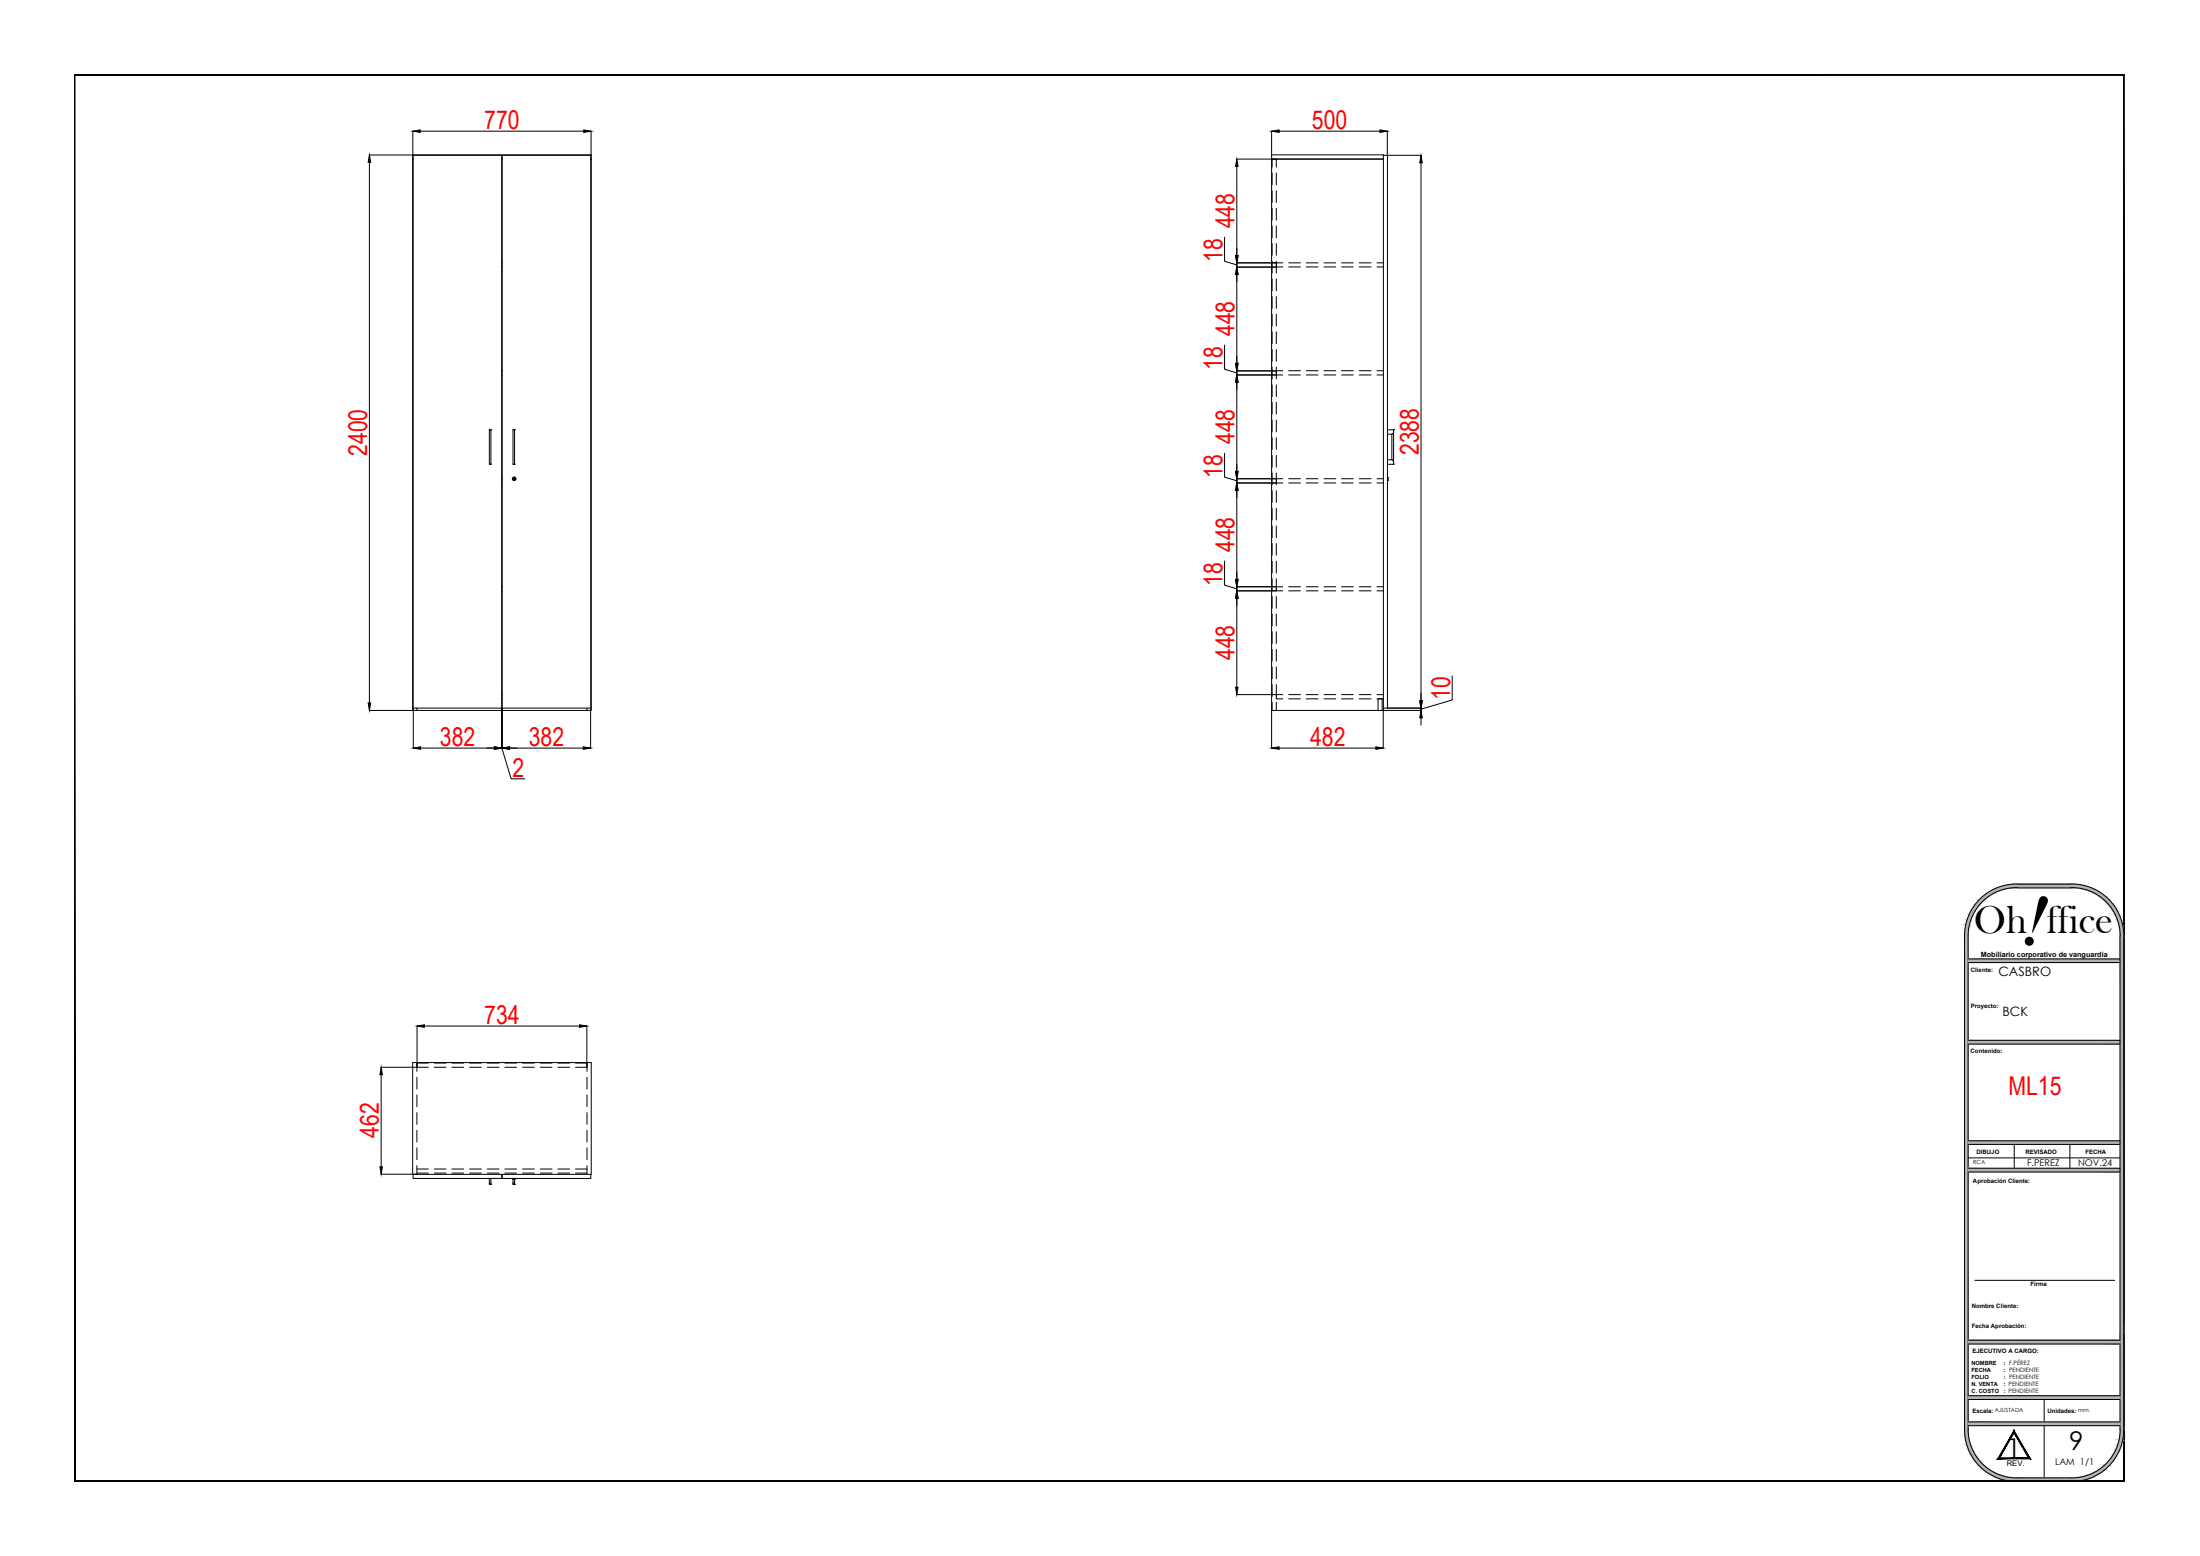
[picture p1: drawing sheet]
<svg xmlns="http://www.w3.org/2000/svg" width="594mm" height="420mm" viewBox="0 0 594 420" stroke-linecap="round" stroke-linejoin="round" font-family="sans-serif">
<g fill="#000" stroke="#000" stroke-width=".27">
<path d="M20 20.1v.2l553.6-.2zM20 20.3l553.6-.2v.2z"/>
<path d="M543.9 386.3v.6l4.4 7zM543.9 386.9l4.4 7-.6-.3zM539.4 393.9h8.9l-.6-.3zM539.4 393.9l.6-.3h7.7zM543.9 386.3l-4.5 7.6 .6-.3zM543.9 386.3v.6l-3.9 6.7z"/>
<path d="M20 400h553.6l-.2-.2zM20 400l.2-.2h553.2zM20 20.1v379.9l.2-.2zM20 20.1l.2 .2v379.5zM20 20.1l.2 .2 553.4-.2zM20.2 20.3l553.4-.2-.2 .2zM573.6 20.1l-.2 .2 .2 379.7zM573.4 20.3l.2 379.7-.2-.2z"/>
<path d="M20 400h553.6v-.2zM20 399.8h553.6l-553.6 .2z"/>
</g>
<g fill="none" stroke="#000" stroke-width=".27">
<path d="M544.9 239.8h14.2M544.9 238.7h14.2M544.9 239.7a13 13 0 0 0-13.4 13v133.4M544.9 238.7a14 14 0 0 0-14.4 14v133.4a13.9 13.9 0 0 0 14.4 13.9h14.2a14 14 0 0 0 14.4-13.9v-133.4a14 14 0 0 0-14.4-14M559.1 239.7a13 13 0 0 1 13.4 13M531.5 258.9h41v1h-41M572.5 252.7v133.4M531.5 280.9h41v1h-41M531.5 308h41v1h-41M531.5 315.5h41v1h-41M531.5 312.7h41M543.9 309v6.5"/>
<path d="M558.9 309v6.5M533.3 345.7h37.7M531.5 376.9h41M531.5 377.9h41M531.5 361.9h41M531.5 362.9h41M552 377.9v6M531.5 386a13 13 0 0 0 13.4 13.1h14.2M531.5 385h41M531.5 383.9h41M552 385v14.1M572.5 386a13 13 0 0 1-13.4 13.1"/>
</g>
<g fill="#b3b3b3" stroke="#b3b3b3" stroke-width=".27">
<path d="M544.9 238.7l15.6 .1zM543.4 238.8h17.1z"/>
<path d="M543.4 238.8l18.6 .2-1.5-.2zM541.9 239l1.5-.2 18.6 .2z"/>
<path d="M541.9 239l21.6 .3-1.5-.3zM540.5 239.3l1.4-.3 21.6 .3z"/>
<path d="M540.5 239.3l24.2 .5-1.2-.5zM539.3 239.8l1.2-.5 24.2 .5z"/>
<path d="M559.1 239.8h5.6zM559.1 239.8h5.6z"/>
<path d="M539.3 239.8h5.6zM539.2 239.8h4.3z"/>
<path d="M560.5 239.8h4.4zM560.5 239.8h4.4z"/>
<path d="M539.2 239.8h4.3zM539.1 239.8h4z"/>
<path d="M560.8 239.8l4.4 .1zM560.8 239.8l4.4 .1z"/>
<path d="M539.1 239.8h4zM538.8 239.9h3.3z"/>
<path d="M561.8 239.9l4 .4-.6-.4zM561.8 239.9l4 .4h-2.6z"/>
<path d="M538.8 239.9l2 .4 1.3-.4zM538.1 240.3l.7-.4 2 .4z"/>
<path d="M563.2 240.3l3 .2-.4-.2zM563.2 240.3l3 .2h-2.5z"/>
<path d="M538.1 240.3l2.1 .2 .6-.2zM537.7 240.5l.4-.2 2.1 .2z"/>
<path d="M563.7 240.5l2.9 .2-.4-.2zM563.7 240.5l2.9 .2h-2.1z"/>
<path d="M537.7 240.5l1.8 .2 .7-.2zM537.3 240.7l.4-.2 1.8 .2z"/>
<path d="M564.5 240.7l3 .5-.9-.5zM564.5 240.7l3 .5h-1.9z"/>
<path d="M537.3 240.7l1.1 .5 1.1-.5zM536.5 241.2l.8-.5 1.1 .5z"/>
<path d="M565.6 241.2l2 .1zM565.6 241.2l2 .1z"/>
<path d="M536.5 241.2h1.9zM536.3 241.3h1.9z"/>
<path d="M565.8 241.3l2.8 .8-1-.8zM565.8 241.3l2.8 .8h-1.7z"/>
<path d="M536.3 241.3l.8 .8 1.1-.8zM535.4 242.1l.9-.8 .8 .8z"/>
<path d="M566.9 242.1l1.8 .1zM566.9 242.1l1.8 .1z"/>
<path d="M535.4 242.1h1.7zM535.3 242.2h1.6z"/>
<path d="M567.1 242.2l2.3 .7-.7-.7zM567.1 242.2l2.3 .7h-1.4z"/>
<path d="M535.3 242.2l.7 .7 .9-.7zM535.3 242.2l.7 .7h-1.5z"/>
<path d="M568 242.9l1.7 .3-.3-.3zM568 242.9l1.7 .3h-1.4z"/>
<path d="M534.5 242.9l1.2 .3 .3-.3zM534.5 242.9l1.2 .3h-1.5z"/>
<path d="M568.3 243.2l2 .7-.6-.7zM568.3 243.2l2 .7h-1.3z"/>
<path d="M534.2 243.2l.7 .7 .8-.7zM534.2 243.2l.7 .7h-1.2z"/>
<path d="M569 243.9l1.7 .5-.4-.5zM569 243.9l1.7 .5h-1.3z"/>
<path d="M533.7 243.9l.9 .5 .3-.5zM533.7 243.9l.9 .5h-1.4z"/>
<path d="M569.4 244.4l1.7 .6-.4-.6zM569.4 244.4l1.7 .6h-1.2z"/>
<path d="M533.2 244.4l.8 .6 .6-.6zM533.2 244.4l.8 .6h-1.1z"/>
<path d="M569.9 245l1.6 .6-.4-.6zM569.9 245l1.6 .6h-1.2z"/>
<path d="M532.9 245l.7 .6 .4-.6zM532.9 245l.7 .6h-1.2z"/>
<path d="M570.3 245.6l1.5 .5-.3-.5zM570.3 245.6l1.5 .5h-1.1z"/>
<path d="M532.4 245.6l.9 .5 .3-.5zM532.4 245.6l.9 .5h-1.2z"/>
<path d="M570.7 246.1l1.5 .9-.4-.9zM570.7 246.1l1.5 .9h-1.1z"/>
<path d="M532.1 246.1l.8 .9 .4-.9zM532.1 246.1l.8 .9h-1.2z"/>
<path d="M571.1 247l1.3 .3-.2-.3zM571.1 247l1.3 .3h-1.1z"/>
<path d="M531.7 247l1 .3 .2-.3zM531.7 247l1 .3h-1.1z"/>
<path d="M571.3 247.3l1.5 1-.4-1zM571.3 247.3l1.5 1h-1.1z"/>
<path d="M531.6 247.3l.7 1 .4-1zM531.6 247.3l.7 1h-1.1z"/>
<path d="M571.7 248.3l1.2 .4-.1-.4zM571.7 248.3l1.2 .4h-1.1z"/>
<path d="M531.2 248.3l.9 .4 .2-.4zM531.2 248.3l.9 .4h-1z"/>
<path d="M571.8 248.7l1.4 1.1-.3-1.1zM571.8 248.7l1.4 1.1h-1.1z"/>
<path d="M531.1 248.7l.7 1.1 .3-1.1zM531.1 248.7l.7 1.1h-1z"/>
<path d="M572.1 249.8l1.1 .2v-.2zM572.1 249.8l1.1 .2h-1z"/>
<path d="M530.8 249.8l1 .2v-.2zM530.8 249.8l1 .2h-1.1z"/>
<path d="M572.2 250l1.2 1.2-.2-1.2zM572.2 250l1.2 1.2h-1z"/>
<path d="M530.7 250l.9 1.2 .2-1.2zM530.7 250l.9 1.2h-1z"/>
<path d="M572.4 251.2l1 .2zM572.4 251.2l1 .2z"/>
<path d="M530.6 251.2l1 .2zM530.6 251.2l1 .2z"/>
<path d="M572.4 251.4l1.1 1.3-.1-1.3zM572.4 251.4l1.1 1.3h-1z"/>
<path d="M530.5 251.4l1 1.3 .1-1.3zM530.5 251.4l1 1.3h-1z"/>
<path d="M572.5 252.7l1 107.5v-107.5zM572.5 252.7l1 107.5h-1z"/>
<path d="M530.5 252.7l1 107.5v-107.5zM530.5 252.7l1 107.5h-1z"/>
<path d="M572.5 360.2l1 25.9v-25.9zM572.5 360.2l1 25.9h-1z"/>
<path d="M530.5 360.2l1 25.9v-25.9zM530.5 360.2l1 25.9h-1z"/>
<path d="M572.5 386.1l.9 1.4 .1-1.4zM572.5 386.1l.9 1.4h-1z"/>
<path d="M530.5 386.1l1.1 1.4-.1-1.4zM530.5 386.1l1.1 1.4h-1.1z"/>
<path d="M572.4 387.5h1zM572.4 387.5h1z"/>
<path d="M530.5 387.5h1.1zM530.5 387.5h1.1z"/>
<path d="M572.4 387.5l.8 1.3 .2-1.3zM572.4 387.5l.8 1.3h-1z"/>
<path d="M530.6 387.5l1.2 1.3-.2-1.3zM530.6 387.5l1.2 1.3h-1.1z"/>
<path d="M572.2 388.8l1 .2v-.2zM572.2 388.8l1 .2h-1.1z"/>
<path d="M530.7 388.8l1.1 .2v-.2zM530.7 388.8l1.1 .2h-1z"/>
<path d="M572.1 389l.8 1.2 .3-1.2zM572.1 389l.8 1.2h-1.1z"/>
<path d="M530.8 389l1.3 1.2-.3-1.2zM530.8 389l1.3 1.2h-1z"/>
<path d="M571.8 390.2l1 .3 .1-.3zM571.8 390.2l1 .3h-1.1z"/>
<path d="M531.1 390.2l1.2 .3-.2-.3zM531.1 390.2l1.2 .3h-1.1z"/>
<path d="M571.7 390.5l.7 .9 .4-.9zM571.7 390.5l.7 .9h-1.1z"/>
<path d="M531.2 390.5l1.5 .9-.4-.9zM531.2 390.5l1.5 .9h-1.1z"/>
<path d="M571.3 391.4l.9 .5 .2-.5zM571.3 391.4l.9 .5h-1.1z"/>
<path d="M531.6 391.4l1.3 .5-.2-.5zM531.6 391.4l1.3 .5h-1.2z"/>
<path d="M571.1 391.9l.7 .8 .4-.8zM571.1 391.9l.7 .8h-1.1z"/>
<path d="M531.7 391.9l1.6 .8-.4-.8zM531.7 391.9l1.6 .8h-1.2z"/>
<path d="M570.7 392.7l.8 .5 .3-.5zM570.7 392.7l.8 .5h-1.2z"/>
<path d="M532.1 392.7l1.5 .5-.3-.5zM532.1 392.7l1.5 .5h-1.2z"/>
<path d="M570.3 393.2l.8 .6 .4-.6zM570.3 393.2l.8 .6h-1.2z"/>
<path d="M532.4 393.2l1.6 .6-.4-.6zM532.4 393.2l1.6 .6h-1.1z"/>
<path d="M569.9 393.8l.8 .6 .4-.6zM569.9 393.8l.8 .6h-1.3z"/>
<path d="M532.9 393.8l1.7 .6-.6-.6zM532.9 393.8l1.7 .6h-1.4z"/>
<path d="M569.4 394.4l.9 .5 .4-.5zM569.4 394.4l.9 .5h-1.3z"/>
<path d="M533.2 394.4l1.7 .5-.3-.5zM533.2 394.4l1.7 .5h-1.2z"/>
<path d="M569 394.9l.7 .7 .6-.7zM568.3 395.6l.7-.7 .7 .7z"/>
<path d="M533.7 394.9l2 .7-.8-.7zM533.7 394.9l2 .7h-1.5z"/>
<path d="M568.3 395.6l1.1 .2 .3-.2zM568 395.8l.3-.2 1.1 .2z"/>
<path d="M534.2 395.6l1.8 .2-.3-.2zM534.2 395.6l1.8 .2h-1.5z"/>
<path d="M568 395.8l.7 .8 .7-.8zM567.1 396.6l.9-.8 .7 .8z"/>
<path d="M534.5 395.8l2.4 .8-.9-.8zM534.5 395.8l2.4 .8h-1.6z"/>
<path d="M567.1 396.6h1.6zM567.1 396.6l1.5 .1h-1.7z"/>
<path d="M535.3 396.6l1.8 .1zM535.3 396.6l1.8 .1z"/>
<path d="M566.9 396.7l.7 .8 1-.8zM565.8 397.5l1.1-.8 .7 .8z"/>
<path d="M535.4 396.7l2.8 .8-1.1-.8zM535.4 396.7l2.8 .8h-1.9z"/>
<path d="M565.8 397.5h1.8zM565.6 397.5h1.9z"/>
<path d="M536.3 397.5h2.1zM536.3 397.5h2.1z"/>
<path d="M565.6 397.5l1 .5 .9-.5zM564.5 398l1.1-.5 1 .5z"/>
<path d="M536.5 397.5l3 .5-1.1-.5zM536.5 397.5l3 .5h-2.2z"/>
<path d="M564.5 398l1.7 .3 .4-.3zM563.7 398.3l.8-.3 1.7 .3z"/>
<path d="M537.3 398l2.9 .3-.7-.3zM537.3 398l2.9 .3h-2.5z"/>
<path d="M563.7 398.3l2.1 .2 .4-.2zM563.2 398.5l.5-.2 2.1 .2z"/>
<path d="M537.7 398.3l3.1 .2-.6-.2zM537.7 398.3l3.1 .2h-2.7z"/>
<path d="M563.2 398.5l2 .4 .6-.4zM561.8 398.9l1.4-.4 2 .4z"/>
<path d="M538.1 398.5l4 .4-1.3-.4zM538.1 398.5l4 .4h-3.3z"/>
<path d="M561.8 398.9h3.4zM560.8 399h4.1z"/>
<path d="M538.8 398.9l4.3 .1zM538.8 398.9l4.3 .1z"/>
<path d="M560.8 399h4.1zM560.5 399h4.2z"/>
<path d="M539.1 399h4.4zM539.1 399h4.4z"/>
<path d="M560.5 399h4.2zM559.1 399.1h5.6z"/>
<path d="M539.2 399l5.7 .1zM539.2 399l5.7 .1z"/>
<path d="M539.3 399.1l24.2 .4 1.2-.4zM539.3 399.1l24.2 .4h-23z"/>
<path d="M540.5 399.5l21.5 .3 1.5-.3zM540.5 399.5l21.5 .3h-20.1z"/>
<path d="M541.9 399.8l18.6 .2 1.5-.2zM541.9 399.8l18.6 .2h-17.1z"/>
<path d="M543.4 400h17.1zM543.4 400h15.7z"/>
<path d="M531.5 308l41 1v-1zM531.5 308l41 1h-41z"/>
<path d="M531.5 383.9l41 1.1v-1.1zM531.5 383.9l41 1.1h-41z"/>
<path d="M531.5 315.5l41 1v-1zM531.5 315.5l41 1h-41z"/>
<path d="M531.5 376.9l41 1v-1zM531.5 376.9l41 1h-41z"/>
<path d="M531.5 280.9l41 1v-1zM531.5 280.9l41 1h-41z"/>
<path d="M531.5 258.9l41 1v-1zM531.5 258.9l41 1h-41z"/>
<path d="M531.5 361.9l41 1v-1zM531.5 361.9l41 1h-41z"/>
</g>
<g fill="none" stroke="#000" stroke-width=".27">
<path d="M111.5 35.4v6.5h-11.7M113.5 35.4h44.1M159.6 35.4v6.5M343.4 35.4v6.5M345.4 35.4h27.2M374.6 35.4v6.5h9.1M99.8 43.8v146M334 44.9v24.1M334 43h10.6M383.7 44v145.2M330.7 64v6.6l3.3 .9M334 72.1v-1.1v1.1"/>
<path d="M334 74.1v24M334 72.1h10.6M334 71h10.6M330.7 93.2v6.5l3.3 1M334 101.2v-1.1v1.1M334 103.2v24.1M334 101.2h10.6M334 100.1h10.6M330.7 122.4v6.4l3.3 1M334 130.4v-1.1v1.1M334 132.4v24M334 130.4h10.6"/>
<path d="M334 129.3h10.6M330.7 151.5v6.5l3.3 1M334 159.5v-1.1v1.1M334 159.5h10.6M334 158.4h10.6M334 161.6v24M99.8 191.8h11.7M111.6 191.2v10.8M135.5 191.2v10.8M135.6 191.2v10.8M159.5 191.2v10.8M334 187.6h10.6"/>
<path d="M343.4 191.8v10.2M374.6 191.2h9.1M383.7 191.2v.6v-.6M383.7 191.8h-10.2v10.2M383.7 193.8v2M392.1 182.5v6.5l-8.4 2.5M113.6 202h19.9M135.5 202h.1M135.5 202l2.5 8.3h3.7M137.6 202h19.9M345.4 202h26.1M112.6 277.1v11.1h-9.7"/>
<path d="M114.6 277.1h41.9M158.5 277.1v11.1M102.9 290.2v24.9M102.9 317.1h9.7"/>
</g>
<g fill="#000" stroke="#000" stroke-width=".27">
<path d="M111.5 35.4l2-.3v.7zM157.6 35.1l2 .3-2 .4zM343.4 35.4l2-.3v.7zM372.6 35.1l2 .3-2 .4zM99.8 41.9l.3 1.9h-.7zM334 43l.3 1.9h-.7zM383.7 41.9l.4 2.1h-.7zM334 72.1l.3 2h-.7zM333.6 69h.7l-.3 2zM333.6 98.1h.7l-.3 2zM334 101.2l.3 2h-.7zM334 130.4l.3 2h-.7z"/>
<path d="M333.6 127.3h.7l-.3 2zM333.6 156.4h.7l-.3 2zM334 159.5l.3 2.1h-.7zM99.4 189.8h.7l-.3 2zM333.6 185.6h.7l-.3 2zM383.4 189.2h.7l-.4 2zM383.7 191.8l.4 2h-.7zM111.6 202l2-.3v.6zM133.5 201.7l2 .3-2 .3zM135.6 202l2-.3v.6zM157.5 201.7l2 .3-2 .3zM343.4 202l2-.3v.6z"/>
<path d="M371.5 201.7l2 .3-2 .3zM112.6 277.1l2-.4v.7zM156.5 276.7l2 .4-2 .3zM102.9 288.2l.4 2h-.7zM102.6 315.1h.7l-.4 2z"/>
</g>
<!-- layer: MD_Visible -->
<g fill="none" stroke="#000" stroke-width=".27">
<path d="M111.4 41.8h48.3v150h-48.3zM111.4 43h.2M111.6 41.9h23.9v149.3h-23.9zM135.5 43h.1M135.6 41.9h23.9v149.3h-23.9zM159.5 43h.2M343.4 43h30.2M343.4 41.8h30.2v150h-30.2zM373.6 41.9h1.1v149.3h-1.1M135.5 72.1h.1M135.5 71h.1M132.1 116.1v9.2"/>
<path d="M132.2 116.1h.1M132.2 116.1h.4M132.6 116.1h.1M132.6 116.1v9.2M135.5 101.2h.1M135.5 100.1h.1M138.5 116.1v9.2M138.6 116.1h.1M138.6 116.1h.4M139 116.1h.1M139 116.1v9.2M374.7 116.1h1.6"/>
<path d="M374.7 117.2h1.1M375.8 117.2v6.9M376.1 117l-.3 .2M376.3 116.1h.1M376.3 116.1v9.2M132.2 125.3h.1M132.2 125.4h.3M132.5 125.3h.1M135.5 130.4h.1M135.5 129.3h.1M138.6 125.3h.1M138.6 125.4h.3"/>
<path d="M138.7 129.1l.1-.1 .1 .2M138.7 129.4h.1M138.7 129.2h.1M138.7 129.2v.1M138.8 129.4h.1M138.8 129.5v.1M138.8 129.4v.1M138.9 129.2h.1M138.9 129.4h.1M138.9 129.4l-.1 .2M138.9 125.3h.1M138.9 129.3h.1"/>
<path d="M374.7 128.8v1M374.7 125.4h1.6M374.7 124.1h1.1M374.7 128.9v.8M374.7 128.9h.1M374.7 129.7h.1M375.8 124.1l.3 .3M376.3 125.3h.1M135.5 159.5h.1M135.5 158.4h.1M112.6 191.2v.6M135.5 188.7h.1"/>
<path d="M135.5 187.6h.1M158.5 191.2v.6M111.4 286.9h48.3v30.2h-48.3zM111.6 317.1v1.1h23.9v-1.1M132.1 318.2v1.6M132.2 319.8h.1M132.5 319.8h.1M132.6 319.8l-.4 .1M132.6 319.8h.1M132.6 318.2v1.6M135.6 317.1v1.1h23.9v-1.1M138.4 318.2v.1"/>
<path d="M138.4 318.3h.1M138.5 318.2v1.6M138.6 319.8h.1M139 319.8l-.4 .1M139 319.8h.1M139 318.2v1.6M139.2 318.3h.1M139.3 318.2l-.3 .1h.2"/>
<circle cx="138.8" cy="129.3" r=".4"/>
<circle cx="138.8" cy="129.3" r=".49"/>
</g>
<!-- layer: MD_Hidden -->
<g fill="none" stroke="#000" stroke-width=".27">
<path d="M343.5 43v2.2M343.5 46.7v3.2M343.5 51.5v3.2M343.5 56.2v3.2M344.6 43v2.2M344.6 46.7v3.2M344.6 51.5v3.2M344.6 56.2v3.2M343.5 61v3.2M343.5 65.8v3.1M343.5 70.6v3.1M343.5 75.3v3.2"/>
<path d="M344.6 61v3.2M344.6 65.8v3.1M344.6 70.6v3.1M344.6 75.3v3.2M344.6 72.1h1.8M344.6 71h1.8M348 72.1h3.2M348 71h3.2M352.7 72.1h3.2M352.7 71h3.2M357.5 72.1h3.2M357.5 71h3.2"/>
<path d="M362.3 72.1h3.1M362.3 71h3.1M367 72.1h3.2M367 71h3.2M371.8 72.1h1.8M371.8 71h1.8M343.5 80.1v3.2M343.5 84.9v3.1M343.5 89.6v3.2M343.5 94.4v3.2M343.5 99.1v3.2M344.6 80.1v3.2"/>
<path d="M344.6 84.9v3.1M344.6 89.6v3.2M344.6 94.4v3.2M344.6 99.1v3.2M343.5 103.9v3.2M343.5 108.7v3.1M343.5 113.4v3.2M343.5 118.2v3.2M344.6 103.9v3.2M344.6 108.7v3.1M344.6 113.4v3.2M344.6 118.2v3.2"/>
<path d="M344.6 101.2h1.8M344.6 100.1h1.8M348 101.2h3.2M348 100.1h3.2M352.7 101.2h3.2M352.7 100.1h3.2M357.5 101.2h3.2M357.5 100.1h3.2M362.3 101.2h3.1M362.3 100.1h3.1M367 101.2h3.2M367 100.1h3.2"/>
<path d="M371.8 101.2h1.8M371.8 100.1h1.8M376.3 116.1h.1M343.5 123v3.1M343.5 127.7v3.2M343.5 132.5v3.2M343.5 137.2v3.2M344.6 123v3.1M344.6 127.7v3.2M344.6 132.5v3.2M344.6 137.2v3.2M344.6 130.4h1.8"/>
<path d="M344.6 129.3h1.8M348 130.4h3.2M348 129.3h3.2M352.7 130.4h3.2M352.7 129.3h3.2M357.5 130.4h3.2M357.5 129.3h3.2M362.3 130.4h3.1M362.3 129.3h3.1M367 130.4h3.2M367 129.3h3.2M371.8 130.4h1.8"/>
<path d="M371.8 129.3h1.8M374.7 129.3h.1M374.7 129h.1M374.7 129.1h.1M374.7 129.5h.1M343.5 142v3.2M343.5 146.8v3.1M343.5 151.5v3.2M343.5 156.3v3.2M344.6 142v3.2M344.6 146.8v3.1M344.6 151.5v3.2"/>
<path d="M344.6 156.3v3.2h1.8M344.6 158.4h1.8M348 159.5h3.2M348 158.4h3.2M352.7 159.5h3.2M352.7 158.4h3.2M357.5 159.5h3.2M357.5 158.4h3.2M362.3 159.5h3.1M362.3 158.4h3.1M367 159.5h3.2M367 158.4h3.2"/>
<path d="M371.8 159.5h1.8M371.8 158.4h1.8M343.5 161.1v3.1M343.5 165.8v3.2M343.5 170.6v3.2M343.5 175.3v3.2M344.6 161.1v3.1M344.6 165.8v3.2M344.6 170.6v3.2M344.6 175.3v3.2M343.5 180.1v3.2M343.5 184.9v3.1"/>
<path d="M343.5 189.6v2.2M344.6 180.1v3.2M344.6 184.9v3.8h1.8M344.6 189.6v2.2M344.6 187.6h1.8M348 188.7h3.2M348 187.6h3.2M352.7 188.7h3.2M352.7 187.6h3.2M357.5 188.7h3.2M357.5 187.6h3.2M362.3 188.7h3.1"/>
<path d="M362.3 187.6h3.1M367 188.7h3.2M367 187.6h3.2M371.8 188.7h1.8M371.8 187.6h1.8M372.1 188.7v3.1M373.2 188.7v3.1M112.6 288.2h3.1M112.6 286.9v2.4M112.6 290.9v3.2M112.6 295.6v3.2M112.6 287h3.1"/>
<path d="M117.3 288.2h3.2M117.3 287h3.2M122 288.2h3.2M122 287h3.2M126.8 288.2h3.2M126.8 287h3.2M131.6 288.2h3.2M131.6 287h3.2M136.3 288.2h3.2M136.3 287h3.2M141.1 288.2h3.2M141.1 287h3.2"/>
<path d="M145.9 288.2h3.2M145.9 287h3.2M150.6 288.2h3.2M150.6 287h3.2M155.4 288.2h3.1M155.4 287h3.1M158.5 286.9v2.4M158.5 290.9v3.2M158.5 295.6v3.2M112.6 300.4v3.2M112.6 305.2v3.2M112.6 310v3.1"/>
<path d="M112.6 314.7v2.4M112.6 316.8h3.1M112.6 315.7h3.1M117.3 316.8h3.2M117.3 315.7h3.2M122 316.8h3.2M122 315.7h3.2M126.8 316.8h3.2M126.8 315.7h3.2M131.6 316.8h3.2M131.6 315.7h3.2M132.1 319.6l.2-.2 .3 .2"/>
<path d="M136.3 316.8h3.2M136.3 315.7h3.2M138.5 319.6l.2-.2 .3 .2M138.7 318.2v.1M138.8 318.2v.1M138.9 318.2v.1M138.9 318.2l-.4 .1M141.1 316.8h3.2M141.1 315.7h3.2M145.9 316.8h3.2M145.9 315.7h3.2M150.6 316.8h3.2"/>
<path d="M150.6 315.7h3.2M155.4 316.8h3.1M155.4 315.7h3.1M158.5 300.4v3.2M158.5 305.2v3.2M158.5 310v3.1M158.5 314.7v2.4"/>
</g>
<text font-size="20.6" x="545.2" y="254.3" transform="rotate(19 545.2 254.3)">!</text>
<text font-size="10.7" x="533" y="251.9">Oh ffice</text>
<g font-size="7" fill="#f00">
<text x="130.8" y="34.8">770</text>
<text x="354.3" y="34.8">500</text>
<text x="333.4" y="61.7" transform="rotate(-90 333.4 61.7)">448</text>
<text x="330.1" y="70.7" transform="rotate(-90 330.1 70.7)">18</text>
<text x="333.4" y="90.8" transform="rotate(-90 333.4 90.8)">448</text>
<text x="330.1" y="99.8" transform="rotate(-90 330.1 99.8)">18</text>
<text x="333.4" y="120" transform="rotate(-90 333.4 120)">448</text>
<text x="99.2" y="123.1" transform="rotate(-90 99.2 123.1)">2400</text>
<text x="383.1" y="122.9" transform="rotate(-90 383.1 122.9)">2388</text>
<text x="330.1" y="129" transform="rotate(-90 330.1 129)">18</text>
<text x="333.4" y="149.1" transform="rotate(-90 333.4 149.1)">448</text>
<text x="330.1" y="158.1" transform="rotate(-90 330.1 158.1)">18</text>
<text x="333.4" y="178.3" transform="rotate(-90 333.4 178.3)">448</text>
<text x="391.6" y="189.1" transform="rotate(-90 391.6 189.1)">10</text>
<text x="118.8" y="201.4">382</text>
<text x="142.8" y="201.4">382</text>
<text x="353.8" y="201.4">482</text>
<text x="138.4" y="209.8">2</text>
<text x="130.8" y="276.5">734</text>
<text x="542.3" y="295.6">ML15</text>
<text x="102.3" y="307.3" transform="rotate(-90 102.3 307.3)">462</text>
</g>
<g font-size="7">
<text x="541.9" y="393.3">1</text>
<text x="558.7" y="391.7">9</text>
</g>
<g font-size="3.5">
<text x="539.6" y="263.6">CASBRO</text>
<text x="540.7" y="274.3">BCK</text>
</g>
<g font-size="2.5">
<text x="547.4" y="314.8">F.PEREZ</text>
<text x="561.1" y="314.8">NOV.24</text>
<text x="555" y="395.5">LAM 1/1</text>
</g>
<text font-size="2.1" x="541.9" y="395.8">REV.</text>
<text font-size="2" x="534.9" y="258.4">Mobiliario corporativo de vanguardia</text>
<g font-size="1.6">
<text x="532.2" y="262.4">Cliente:</text>
<text x="532.2" y="272.1">Proyecto:</text>
<text x="532.1" y="284.3">Contenido:</text>
<text x="533.8" y="311.6">DIBUJO</text>
<text x="546.9" y="311.6">REVISADO</text>
<text x="563.1" y="311.6">FECHA</text>
<text x="532.8" y="319.4">Aprobación Cliente:</text>
<text x="548.3" y="347.1">Firma</text>
<text x="532.5" y="353.2">Nombre Cliente:</text>
<text x="532.5" y="358.5">Fecha Aprobación:</text>
<text x="532.7" y="365.2">EJECUTIVO A CARGO:</text>
<text x="532.7" y="381.5">Escala: AJUSTADA</text>
<text x="552.9" y="381.5">Unidades: mm.</text>
</g>
<g font-size="1.5">
<text x="532.8" y="314.4">RCA</text>
<text x="532.4" y="368.6">NOMBRE</text>
<text x="532.4" y="370.5">FECHA</text>
<text x="541.1" y="368.6">: F.PÉREZ</text>
<text x="541.1" y="370.5">: PENDIENTE</text>
<text x="532.4" y="372.3">FOLIO</text>
<text x="532.4" y="374.2">N. VENTA</text>
<text x="532.4" y="376">C. COSTO</text>
<text x="541.1" y="372.3">: PENDIENTE</text>
<text x="541.1" y="374.2">: PENDIENTE</text>
<text x="541.1" y="376">: PENDIENTE</text>
</g>
</svg>
